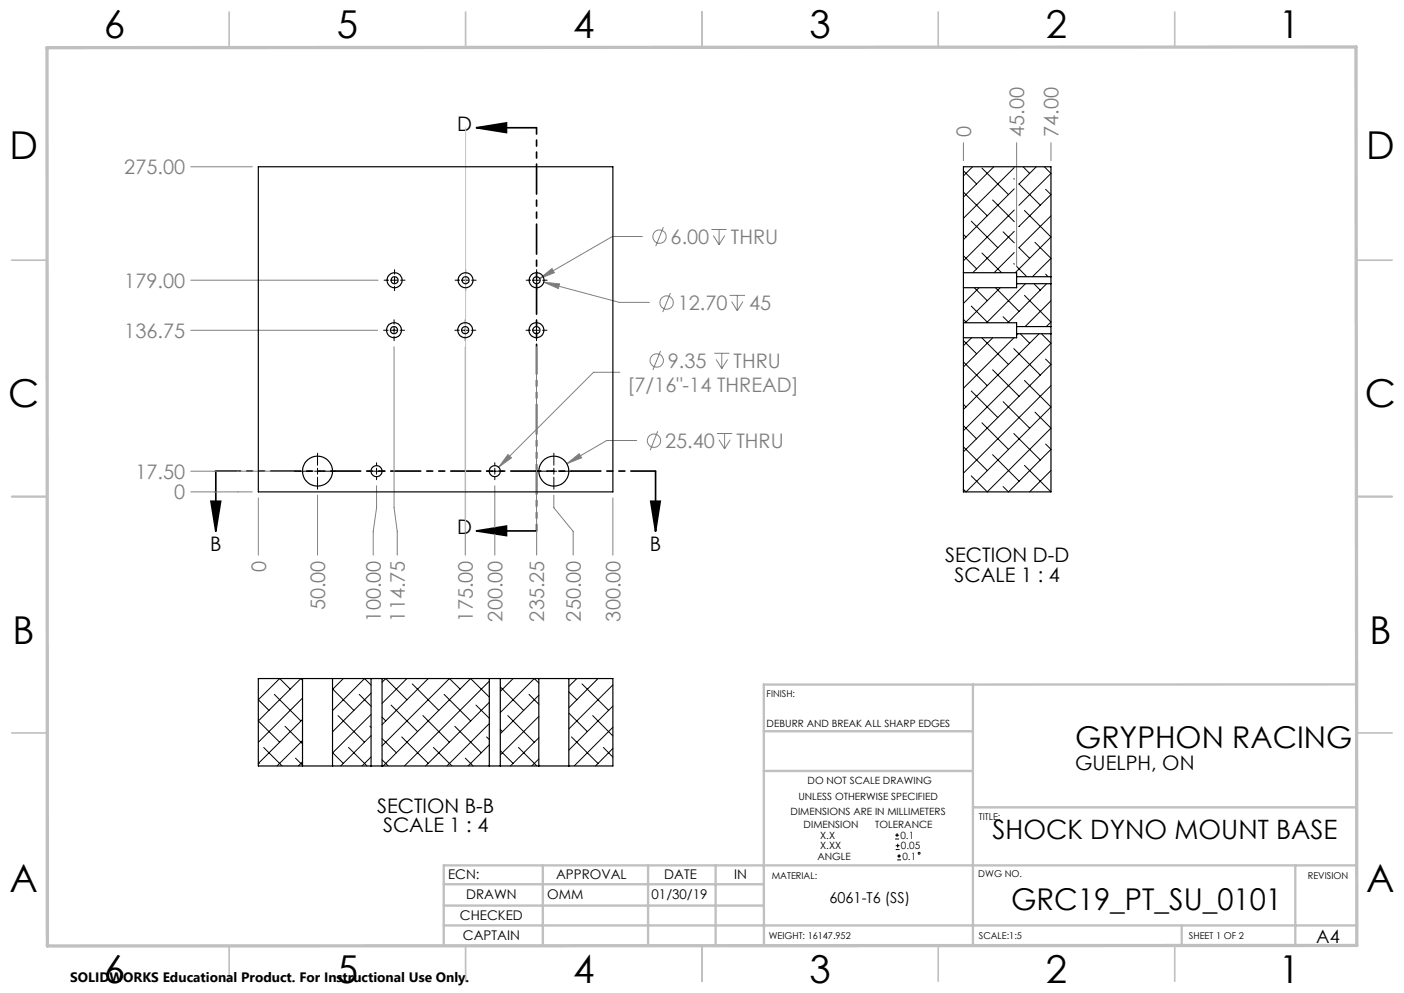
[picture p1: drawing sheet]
<svg xmlns="http://www.w3.org/2000/svg" width="297mm" height="210mm" viewBox="0 0 297 210" stroke-linecap="round" stroke-linejoin="round" font-family="sans-serif">
<g fill="none" stroke="#808080" stroke-width=".21">
<path d="M40.4 35.3h13M203.8 30.2v3.8M215.1 30.2v26.2M222.3 30.2v3.8M40.4 59.3h39.6M114.2 58.9l2.6-2.1 .5 .9zM115 59.7l3.4 .3-.3 1zM115 59.7l16 4.3h6.4M135.9 50h-6.4l-15.3 8.9M140.3 48l-1.6 4.1M150.5 48.5h3.2M150.9 49.8l1.2 1.9"/>
<path d="M152.1 48.5v3.2M153.3 49.8l-1.2 1.9M40.4 69.8h39.5M83.4 73.3v34.1l.6 5v5M98.4 73.3v44.1M113.5 73.3v44.1M131.1 78.7h-5.5l-20.1 20.1M139.7 74.2l-1.6 4M141.8 62l-1.6 4M151.1 74.7h3.2M151.5 76l1.2 2M152.7 74.7v3.3"/>
<path d="M153.9 76l-1.2 2M154.3 62.5h3.3M154.8 63.8l1.2 1.9M156 62.5v3.2M157.2 63.8l-1.2 1.9M40.4 99.7h21.7M107.5 96.1l.7 .7-2.7 2zM119.9 98.1l2.6-2.2 .5 .9zM134.7 93.2h-6.4l-8.4 4.9M139.1 91.2l-1.6 4M151.7 91.7h3.2M152.1 93l1.2 1.9"/>
<path d="M153.3 91.7v3.2M154.5 93l-1.2 1.9M40.4 104h13M54.6 105.3v12.1M67.2 104.7v12.7M79.7 102.7v4.7l-.7 5v5M104.7 102.7v14.7M117.2 104.7v2.7l4 5v5M129.6 105.3v12.1"/>
<circle cx="139.5" cy="50" r="1.42"/>
<circle cx="138.9" cy="76.2" r="1.41"/>
<circle cx="141" cy="64" r="1.4"/>
<circle cx="138.3" cy="93.2" r="1.4"/>
</g>
<g fill="none" stroke="#000" stroke-width=".21">
<path d="M81.2 59.3h1M82.8 59.3h1.3M83.5 57v1M83.5 58.6v1.3M84.7 59.3h1M96.3 59.3h.9M97.9 59.3h1.2M98.5 57v1M98.5 58.6v1.3M99.8 59.3h.9M111.3 59.3h1M112.9 59.3h1.3"/>
<path d="M113.5 57v1M113.5 58.6v1.3M114.8 59.3h.9M81.1 69.8h1M82.7 69.8h1.3M83.4 67.6v1M83.4 69.2v1.3M83.4 71.1v1M83.5 60.5v1M84.6 69.8h1M96.2 69.8h1M97.8 69.8h1.3"/>
<path d="M98.4 67.6v1M98.4 69.2v1.3M98.4 71.1v1M98.5 60.5v1M99.7 69.8h.9M111.3 69.8h.9M112.9 69.8h1.2M113.5 67.6v1M113.5 69.2v1.3M113.5 71.1v1M113.5 60.5v1M114.8 69.8h.9"/>
<path d="M63.4 99.7h2.5M66.5 99.7h1.3M67.2 95.8v2.6M67.2 99v1.3M68.4 99.7h2.6M77.9 99.7h.5M79 99.7h1.3M79.7 97.9v.5M79.7 99v1.3M80.9 99.7h.6M102.9 99.7h.5M104 99.7h1.3"/>
<path d="M104.7 97.9v.5M104.7 99v1.3M105.9 99.7h.6M113.3 99.7h2.6M116.5 99.7h1.3M117.2 95.8v2.6M117.2 99v1.3M118.4 99.7h2.6M67.2 100.9v2.6M79.7 100.9v.6M104.7 100.9v.6M117.2 100.9v2.6"/>
<path d="M189.4 177.4h.8M189.4 176.6h.8M189.5 179.7h.8M189.5 178.8h.8M189.8 176.2v.8M189.9 178.4v.8M189.8 181.8h.8M189.8 181h.8M190.2 180.6v.9"/>
<circle cx="194.4" cy="180.4" r=".2"/>
</g>
<path d="M100.8 27l6.3-1v2zM100.8 27h12.7M45.6 99.7v12.7M138.7 99.7v12.7M44.6 106h2.1l-1.1 6.4zM100.8 112.3l6.3-1v2zM100.8 112.3h12.7M137.7 106h2l-1 6.4z" fill="none" stroke="#000" stroke-width=".35"/>
<path d="M138.7 99.6h-93" fill="none" stroke="#000" stroke-width=".35" stroke-dasharray="6.3 1.3 1.3 1.3 1.3 1.3" stroke-dashoffset="1.1"/>
<path d="M113.5 27v85.2" fill="none" stroke="#000" stroke-width=".35" stroke-dasharray="6.3 1.3 1.3 1.3 1.3 1.3" stroke-dashoffset="5"/>
<path d="M98.5 27v85.3" fill="none" stroke="#c0c0c0" stroke-width=".21"/>
<g fill="none" stroke="#c0c0c0" stroke-width=".35">
<path d="M48.5 2.5v7.5M98.5 2.5v7.5M148.5 2.5v7.5M198.5 2.5v7.5M248.5 2.5v7.5M2.5 55h7.5M287 55h7.5M2.5 105h7.5M287 105h7.5M2.5 155h7.5M287 155h7.5M48.5 200v7.5"/>
<path d="M98.5 200v7.5M148.5 200v7.5M198.5 200v7.5M248.5 200v7.5"/>
</g>
<g fill="none" stroke="#c0c0c0" stroke-width=".5">
<path d="M161.6 154.6h44.2M205.8 144.8v55.2M287 144.7l-125.4 .1v55.2M161.6 163h44.2M205.8 170.7h81.2M93.9 195.7h193.1M93.9 191.5h67.7M93.9 187h67.7M114.8 183v17M137.1 183v17M151.4 183v17M250 195.8v4.2"/>
<path d="M274 183v16.9M287 183h-193.1v17"/>
</g>
<path d="M9.9 10.1l276.9-.2 .2 190-277 .2z" fill="none" stroke="#c0c0c0" stroke-width=".7"/>
<g fill="#000">
<path d="M100.8 27l6.3-1v2zM100.8 112.3l6.3-1v2z"/>
<path d="M137.7 106h2l-1 6.4zM44.6 106h2.1l-1.1 6.4z"/>
</g>
<path d="M119.9 98.1l3.1-1.3-.5-.9zM107.5 96.1l-2 2.7 2.7-2zM115 59.7l3.1 1.3 .3-1zM114.2 58.9l3.1-1.2-.5-.9z" fill="#808080"/>
<g fill="none" stroke="#000" stroke-width=".25">
<path d="M54.6 35.3h75v68.7h-75zM203.8 57.7v3.1M203.8 57.7v-22.4h18.5v23.2M203.8 57.7h11.3v.8M215.1 58.5v1.5M215.1 58.5h7.2M215.1 60v.8h-11.3M215.1 60h7.2M222.3 58.5v1.5M222.3 60v9.1M203.8 68.3v3.1M203.8 68.3h11.3v.8"/>
<path d="M203.8 60.8v7.5M215.1 69.1v1.5M215.1 70.6v.8h-11.3M215.1 69.1h7.2M215.1 70.6h7.2M222.3 69.1v1.5M222.3 70.6v33.4h-18.5v-32.6M64 143.5h6.3M64 143.5h-9.4v18.5h9.4M64 143.5v18.5M70.3 143.5h8.2M70.3 143.5v18.5"/>
<path d="M78.5 143.5h2.3M78.5 143.5v18.5M80.8 143.5h22.7M80.8 143.5v18.5M103.5 143.5h2.3M103.5 143.5v18.5M105.8 143.5h8.2M105.8 143.5v18.5M114 143.5h6.3M114 143.5v18.5M120.3 143.5h9.3v18.5h-9.3M120.3 143.5v18.5"/>
<path d="M64 162h6.3M70.3 162h8.2M78.5 162h2.3M80.8 162h22.7M103.5 162h2.3M105.8 162h8.2M114 162h6.3"/>
<circle cx="83.5" cy="59.3" r=".74"/>
<circle cx="83.5" cy="59.2" r="1.59"/>
<circle cx="98.5" cy="59.3" r=".75"/>
<circle cx="98.5" cy="59.3" r="1.58"/>
<circle cx="113.5" cy="59.3" r=".75"/>
<circle cx="113.5" cy="59.3" r="1.58"/>
<circle cx="83.3" cy="69.8" r=".76"/>
<circle cx="83.4" cy="69.8" r="1.58"/>
<circle cx="98.4" cy="69.8" r=".76"/>
<circle cx="98.4" cy="69.8" r="1.58"/>
<circle cx="113.5" cy="69.8" r=".76"/>
<circle cx="113.5" cy="69.8" r="1.58"/>
<circle cx="67.2" cy="99.7" r="3.2"/>
<circle cx="79.7" cy="99.6" r="1.16"/>
<circle cx="104.7" cy="99.6" r="1.16"/>
<circle cx="117.2" cy="99.7" r="3.2"/>
</g>
<g fill="none" stroke="#000" stroke-width=".21">
<path d="M203.8 36.1l2.8 2.8M205.7 35.3l-1.9 1.9M207.7 35.6l5.6 5.6M210.2 35.3l-6.4 6.4M214.5 37.8l.1 .1M214.6 35.4l-10.8 10.8M214.6 39.9l-10.8 10.8M216.4 35.3l1.4 1.4M219.2 35.3l-3.7 3.6 4.6 4.5M220.9 35.3l1.4 1.4-6.8 6.7M203.8 54.1l2.8 2.8M203.8 49.6l.6 .5"/>
<path d="M203.8 40.6l5 5M205.5 46.8l5.6 5.6M207.7 53.5l4.2 4.2M210 42.3l4.6 4.6M212.2 49l2.4 2.4M214.5 55.7l.1 .2M214.6 53.4l-4.3 4.3M214.6 44.4l-10.8 10.8M214.6 48.9l-8.8 8.8M215.1 56.4l2.1 2.1M216.7 44.5l5.6 5.6-7.5 7.6M216.9 60l-8.2 8.3"/>
<path d="M218.7 60l1.4 1.4M218.9 51.3l3.4 3.3-3.9 3.9M221.2 40l1.1 1.2-6.8 6.7M221.2 58l.5 .5M221.4 60l-8.2 8.3M222.3 45.6l-6.8 6.8 2.3 2.2M203.8 76.5l5 5.1M203.8 72l2.8 2.8M203.8 67.5l.6 .6M205.5 64.7l3.5 3.6M205.5 71.4l-1.7 1.7M206.1 60.8l2.7 2.8"/>
<path d="M207.1 60.8l-3.3 3.4M207.7 71.5l5.6 5.6M210 78.2l5.6 5.6M210 71.4l-6.2 6.2M210.6 60.8l5 5.1M211.6 60.8l-7.4 7.5M212.2 67l1.3 1.3M214.5 73.7l5.6 5.6M214.5 71.4l-10.7 10.7M215.3 70.6l-.2 .3M215.8 70.6l2 2M216.7 62.5l5.6 5.6-1 1"/>
<path d="M219.8 70.6l-16 16M220.3 70.6l2 2-18.5 18.5M221.2 75.9l1.1 1.2-18.5 18.5M222.3 63.6l-5.4 5.5M203.8 94.5l5 5M203.8 90l2.8 2.8M203.8 85.5l.6 .6M205.5 82.7l5.6 5.6M207.7 89.4l5.6 5.6M210 96.2l5.6 5.6M212.2 84.9l5.6 5.6M214.5 91.7l5.6 5.6"/>
<path d="M216.7 80.5l5.6 5.6-17.9 17.9-.6-.5M216.7 98.4l5.6 5.6M218.9 87.2l3.4 3.3-13.5 13.5-3.3-3.4M221.2 93.9l1.1 1.1-9 9-1.1-1.1M222.3 81.6l-18.5 18.5M222.3 99.5l-4.5 4.5M54.6 143.5h.1M55.8 158.1l3.9 3.9M58 146.9l5.6 5.6M60.3 153.6l3.7 3.7M61.4 145.7l-2.2-2.2-4.6 4.5 2.3 2.2M64 143.9l-.4-.4-9 9 4.6 4.5"/>
<path d="M64 147.6l-9.4 9.4M64 152.1l-9.4 9.4M64 156.6l-5.4 5.4M70.3 159.2l2.3 2.3M70.3 154.7h.1M70.3 145.7l4.6 4.5M71.5 151.3l5.6 5.7M72.6 143.5l-2.3 2.3M73.7 158.1l3.9 3.9M76 146.9l2.5 2.5M78.2 153.6l.3 .2M78.5 146.6l-8.2 8.2"/>
<path d="M78.5 151.1l-8.2 8.1M78.5 144.9l-1.4-1.4-6.8 6.8M78.5 155.6l-6.4 6.4M80.8 144.3l.8-.8 4.5 4.5M80.8 156.2l3.1 3M80.8 151.7l.8 .8M82.7 149.1l5.6 5.6M85 155.8l5.6 5.7M86.1 143.5l-5.3 5.3M87.2 144.6l5.6 5.6M89.5 151.3l5.6 5.7M90.6 143.5l-9.8 9.7"/>
<path d="M91.7 158.1l3.9 3.9M93.9 146.9l5.7 5.6M96.2 153.6l5.6 5.6M97.3 145.7l-2.2-2.2-14.3 14.2M100.7 149.1l2.8 2.8M102.9 155.8l.6 .6M103.5 147.4l-3.9-3.9-18.5 18.5M103.5 144.1l-18 17.9M103.5 148.5l-13.5 13.5M103.5 153l-9 9M103.5 157.5l-4.5 4.5M105.8 158.7l2.7 2.8"/>
<path d="M105.8 154.3l.5 .4M105.8 145.3l5 4.9M107.4 151.3l5.6 5.7M108.5 143.5l-2.7 2.7M109.7 158.1l3.9 3.9M111.9 146.9l2.1 2M114 144.5l-1-1-7.2 7.2M114 147l-8.2 8.2M114 151.5l-8.2 8.2M114 156l-6 6M120.3 150.8l3.9 3.9M120.3 146.3l1.7 1.7"/>
<path d="M120.9 155.8l5.6 5.7M122 143.5l-1.7 1.7M123.1 144.6l5.7 5.6M125.4 151.3l4.2 4.3M126.5 143.5l-6.2 6.2M127.6 158.1l2 2M129.6 144.8l-9.3 9.4M129.6 149.3l-9.3 9.3M129.6 153.8l-8.1 8.2M129.6 158.3l-3.6 3.7M54.6 161.5h.1M62.5 160.3l1.5 1.5"/>
<path d="M64 161.1l-.9 .9M78.5 160.1l-1.9 1.9M80.8 160.7l1.3 1.3M98.4 160.3l1.7 1.7M114 160.5l-1.5 1.5"/>
</g>
<g font-size="8.1">
<text x="22" y="8">6</text>
<text x="71.2" y="8">5</text>
<text x="121.2" y="8">4</text>
<text x="171.3" y="8">3</text>
<text x="221.3" y="8">2</text>
<text x="270.5" y="8">1</text>
<text x="2" y="33.6">D</text>
<text x="289" y="33.6">D</text>
<text x="1.7" y="86.1">C</text>
<text x="288.7" y="86.1">C</text>
<text x="2.7" y="136.1">B</text>
<text x="289.7" y="136.1">B</text>
<text x="2" y="188.6">A</text>
<text x="289" y="188.6">A</text>
<text x="22" y="208">6</text>
<text x="71.2" y="208">5</text>
<text x="121.2" y="208">4</text>
<text x="171.3" y="208">3</text>
<text x="221.3" y="208">2</text>
<text x="270.5" y="208">1</text>
</g>
<g font-size="6.3">
<text x="227.4" y="158.2">GRYPHON RACING</text>
<text x="213.9" y="192.5">GRC19_PT_SU_0101</text>
</g>
<text font-size="5.6" x="210" y="177.5">SHOCK DYNO MOUNT BASE</text>
<g font-size="4.2">
<text x="96.7" y="27.7">D</text>
<text x="96.7" y="113">D</text>
<text x="44.5" y="116.6">B</text>
<text x="137.5" y="116.6">B</text>
<text x="199.9" y="118.9">SECTION D-D</text>
<text x="201.9" y="123.1">SCALE 1 : 4</text>
<text x="227.4" y="162.8">GUELPH, ON</text>
<text x="79.8" y="171.8">SECTION B-B</text>
<text x="81" y="176">SCALE 1 : 4</text>
</g>
<g font-size="4.2" fill="#808080">
<text x="205.4" y="29" transform="rotate(-90 205.4 29)">0</text>
<text x="216.7" y="29" transform="rotate(-90 216.7 29)">45.00</text>
<text x="223.9" y="29" transform="rotate(-90 223.9 29)">74.00</text>
<text x="26.3" y="36.8">275.00</text>
<text x="141.9" y="51.6">6.00</text>
<text x="154.6" y="51.6">THRU</text>
<text x="26.3" y="60.8">179.00</text>
<text x="143.4" y="65.5">12.70</text>
<text x="158.5" y="65.5">45</text>
<text x="26.3" y="71.4">136.75</text>
<text x="141.3" y="77.8">9.35</text>
<text x="155.2" y="77.8">THRU</text>
<text x="132.7" y="82.9">[7/16&quot;-14 THREAD]</text>
<text x="140.7" y="94.7">25.40</text>
<text x="155.8" y="94.7">THRU</text>
<text x="28.6" y="101.2">17.50</text>
<text x="36.8" y="105.6">0</text>
<text x="56.3" y="120.9" transform="rotate(-90 56.3 120.9)">0</text>
<text x="68.8" y="129.1" transform="rotate(-90 68.8 129.1)">50.00</text>
<text x="80.6" y="131.4" transform="rotate(-90 80.6 131.4)">100.00</text>
<text x="85.7" y="131.4" transform="rotate(-90 85.7 131.4)">114.75</text>
<text x="100" y="131.4" transform="rotate(-90 100 131.4)">175.00</text>
<text x="106.3" y="131.4" transform="rotate(-90 106.3 131.4)">200.00</text>
<text x="115.1" y="131.4" transform="rotate(-90 115.1 131.4)">235.25</text>
<text x="122.9" y="131.4" transform="rotate(-90 122.9 131.4)">250.00</text>
<text x="131.3" y="131.4" transform="rotate(-90 131.3 131.4)">300.00</text>
</g>
<text font-size="3.9" x="278.4" y="199.3">A4</text>
<text font-size="3.2" x="175.5" y="190.9">6061-T6 (SS)</text>
<text font-size="2.9" x="14.9" y="207.6">SOLIDWORKS Educational Product. For Instructional Use Only.</text>
<g font-size="2.8">
<text x="94.8" y="185.9">ECN:</text>
<text x="117.6" y="185.9">APPROVAL</text>
<text x="140.5" y="185.9">DATE</text>
<text x="155.3" y="185.9">IN</text>
<text x="98.6" y="190.2">DRAWN</text>
<text x="115.8" y="190.2">OMM</text>
<text x="137.8" y="190.2">01/30/19</text>
<text x="97.3" y="194.5">CHECKED</text>
<text x="97.9" y="198.9">CAPTAIN</text>
</g>
<g font-size="2.1">
<text x="162.2" y="153.7">DEBURR AND BREAK ALL SHARP EDGES</text>
<text x="170.8" y="165.8">DO NOT SCALE DRAWING</text>
<text x="167.2" y="172.4">DIMENSIONS ARE IN MILLIMETERS</text>
<text x="168.9" y="169.2">UNLESS OTHERWISE SPECIFIED</text>
<text x="170" y="175.2">DIMENSION</text>
<text x="173.5" y="179.6">X.XX</text>
<text x="173.5" y="177.4">X.X</text>
<text x="185.2" y="175.2">TOLERANCE</text>
<text x="190.5" y="177.4">0.1</text>
<text x="190.6" y="179.6">0.05</text>
<text x="172.9" y="181.8">ANGLE</text>
<text x="190.9" y="181.8">0.1</text>
</g>
<g font-size="2">
<text x="162.2" y="147.5">FINISH:</text>
<text x="207.1" y="173.3">TITLE:</text>
<text x="163.3" y="185.9">MATERIAL:</text>
<text x="207" y="185.5">DWG NO.</text>
<text x="276.7" y="185.9">REVISION</text>
<text x="162.6" y="198.5">WEIGHT: 16147.952</text>
<text x="207.1" y="198.6">SCALE:1:5</text>
<text x="251.5" y="198.6">SHEET 1 OF 2</text>
</g>
</svg>
